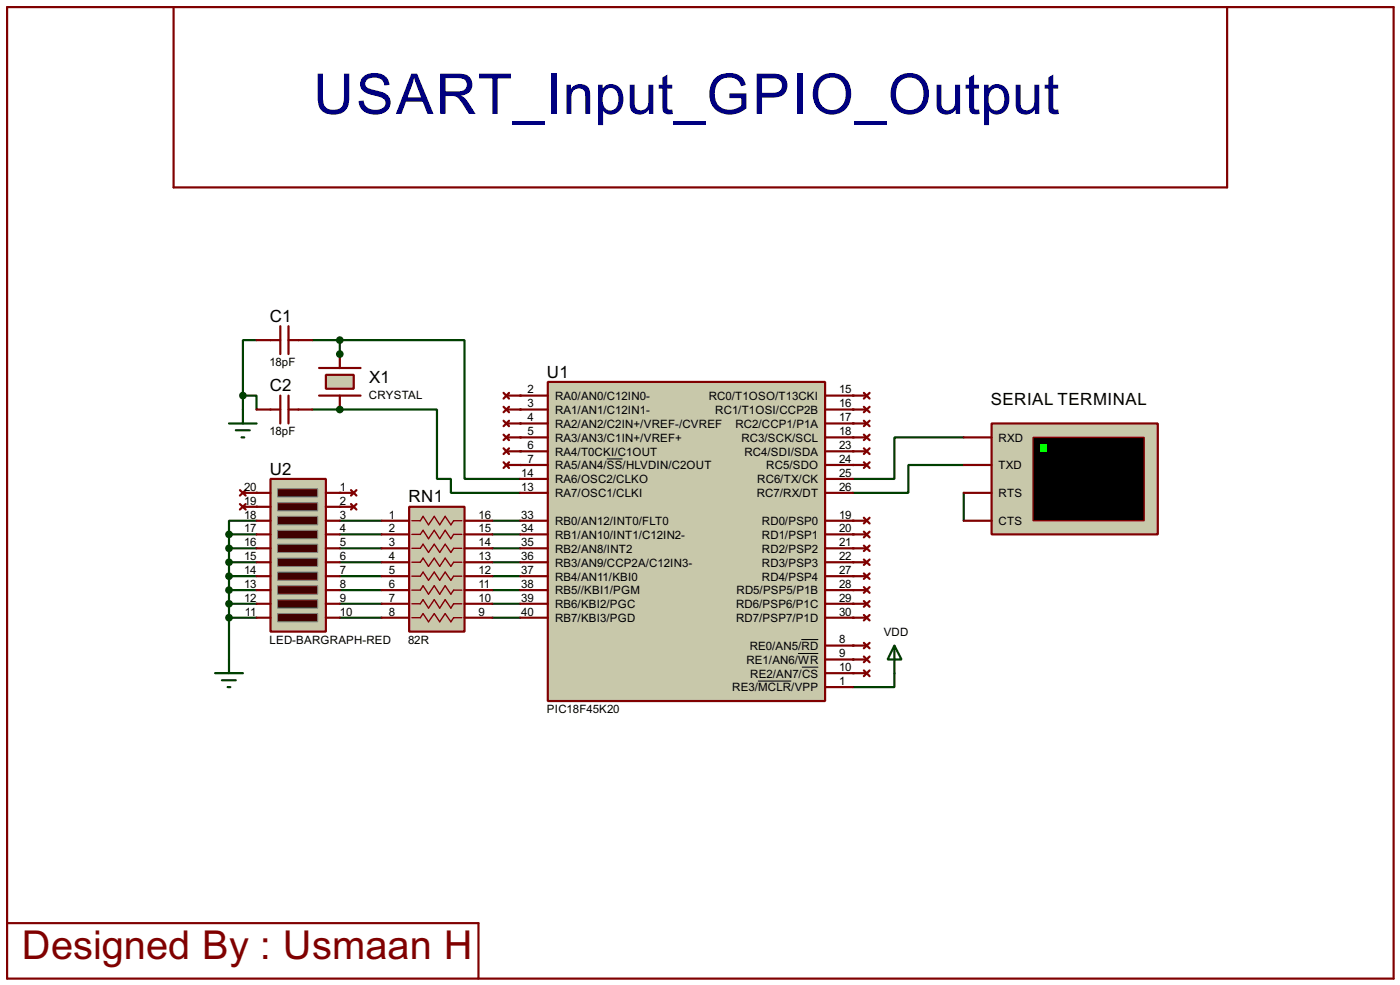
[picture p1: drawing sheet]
<svg xmlns="http://www.w3.org/2000/svg" width="256mm" height="180mm" viewBox="0 0 256 180" stroke-linecap="round" stroke-linejoin="round" font-family="sans-serif">
<path d="M176.6 90.2v5.1" fill="none" stroke="#004000" stroke-width=".4"/>
<g fill="#004000">
<circle cx="62.3" cy="90.2" r=".2"/>
<circle cx="62.3" cy="92.8" r=".2"/>
<circle cx="47" cy="90.2" r=".2"/>
<circle cx="47" cy="92.8" r=".2"/>
<circle cx="62.3" cy="75" r=".2"/>
</g>
<path d="M57.2 75h5.1" fill="none" stroke="#004000" stroke-width=".4"/>
<circle cx="62.3" cy="64.8" r=".2" fill="#004000"/>
<path d="M44.5 72.4h2.5v2.6M44.5 72.4v2.6M47 62.3h-2.5v10.1M57.2 62.3h5.1v2.5" fill="none" stroke="#004000" stroke-width=".4"/>
<g fill="#004000">
<circle cx="95.3" cy="82.6" r=".2"/>
<circle cx="95.3" cy="85.1" r=".2"/>
</g>
<path d="M62.3 62.3h22.8v25.4h10.2M62.3 75h17.8v12.7h2.5v2.5h12.7" fill="none" stroke="#004000" stroke-width=".4"/>
<g fill="#004000">
<circle cx="156.3" cy="72.4" r=".2"/>
<circle cx="156.3" cy="80.1" r=".2"/>
<circle cx="156.3" cy="82.6" r=".2"/>
<circle cx="156.3" cy="85.1" r=".2"/>
</g>
<path d="M176.6 80.1h-12.7v7.6h-7.6M176.6 85.1h-10.2v5.1h-10.1" fill="none" stroke="#004000" stroke-width=".4"/>
<g fill="#004000">
<circle cx="156.3" cy="95.3" r=".2"/>
<circle cx="156.3" cy="97.8" r=".2"/>
<circle cx="156.3" cy="100.4" r=".2"/>
<circle cx="156.3" cy="102.9" r=".2"/>
<circle cx="156.3" cy="105.5" r=".2"/>
<circle cx="156.3" cy="108" r=".2"/>
<circle cx="156.3" cy="110.5" r=".2"/>
<circle cx="156.3" cy="113.1" r=".2"/>
<circle cx="156.3" cy="118.2" r=".2"/>
<circle cx="156.3" cy="120.7" r=".2"/>
<circle cx="156.3" cy="123.2" r=".2"/>
</g>
<path d="M163.9 123.2v2.6h-7.6" fill="none" stroke="#004000" stroke-width=".4"/>
<g fill="#004000">
<circle cx="156.3" cy="75" r=".2"/>
<circle cx="156.3" cy="77.5" r=".2"/>
<circle cx="95.3" cy="72.4" r=".2"/>
<circle cx="95.3" cy="75" r=".2"/>
<circle cx="95.3" cy="77.5" r=".2"/>
<circle cx="95.3" cy="80.1" r=".2"/>
</g>
<g fill="none" stroke="#004000" stroke-width=".4">
<path d="M42 97.8v22.9M42 97.8h5M47 95.3h-5v2.5M62.3 97.8h7.6M62.3 95.3h7.6M90.2 97.8h5.1M90.2 95.3h5.1M42 113.1h5M42 110.5h5M42 108h5M42 105.5h5M42 102.9h5"/>
<path d="M42 100.4h5M62.3 113.1h7.6M62.3 110.5h7.6M62.3 108h7.6M62.3 105.5h7.6M62.3 102.9h7.6M62.3 100.4h7.6M90.2 113.1h5.1M90.2 110.5h5.1M90.2 108h5.1M90.2 105.5h5.1M90.2 102.9h5.1"/>
<path d="M90.2 100.4h5.1M163.9 118.2l1.3 2.5h-2.6zM163.9 118.2v5"/>
</g>
<path d="M1.3 1.3h254v177.8h-254zM31.8 1.3v33h193v-33M1.3 169h86.4v10.1" fill="none" stroke="#800000" stroke-width=".4"/>
<path d="M181.7 77.5h30.4v20.3h-30.4z" fill="#c8c8aa" stroke="#800000" stroke-width=".4"/>
<path d="M189.3 80.1h20.3v15.2h-20.3z" fill="#000" stroke="#800000" stroke-width=".25"/>
<path d="M190.6 81.3h1.2v1.3h-1.2z" fill="#0f0"/>
<g fill="none" stroke="#800000" stroke-width=".4">
<path d="M58.5 67.4h7.6M58.5 72.4h7.6M44 92.3l1 1M44 89.7l1 1M44.5 90.2h2.5M44.5 92.8h2.5M45 92.3l-1 1M45 89.7l-1 1M62.3 90.2h2.5M62.3 92.8h2.5M64.3 92.3l1 1M64.3 89.7l1 1"/>
<path d="M65.3 92.3l-1 1M65.3 89.7l-1 1M176.6 80.1h5.1M176.6 90.2h5.1M176.6 85.1h5.1M176.6 95.3h5.1"/>
</g>
<path d="M39.4 123.2h5.1M40.7 124.5h2.5M41.7 125.8h.5M42 120.7v2.5" fill="none" stroke="#004000" stroke-width=".4"/>
<path d="M59.7 68.6h5.1v2.6h-5.1z" fill="#c8c8aa" stroke="#800000" stroke-width=".4"/>
<g fill="none" stroke="#800000" stroke-width=".4">
<path d="M51.4 59.7v5.1M52.9 59.7v5.1M47 62.3h4.4M47 75h4.4M51.4 72.4v5.1M52.9 72.4v5.1M52.9 62.3h4.3M52.9 75h4.3M62.3 64.8v2.6M62.3 72.4v2.6M92.3 79.6l1 1M92.3 77l1 1"/>
<path d="M92.3 74.5l1 1M92.3 71.9l1 1.1M92.8 75h2.5M92.8 77.5h2.5M92.8 72.4h2.5M93.3 79.6l-1 1M93.3 77l-1 1M93.3 74.5l-1 1M93.3 71.9l-1 1.1M156.3 75h2.5M156.3 77.5h2.5M156.3 72.4h2.5"/>
<path d="M158.3 79.6l1 1M158.3 77l1 1M158.3 74.5l1 1M158.3 71.9l1 1.1M159.3 79.6l-1 1M159.3 77l-1 1M159.3 74.5l-1 1M159.3 71.9l-1 1.1M92.3 84.6l1 1.1M92.3 82.1l1 1M92.8 85.1h2.5M92.8 82.6h2.5"/>
<path d="M92.8 80.1h2.5M93.3 84.6l-1 1.1M93.3 82.1l-1 1M156.3 85.1h2.5M156.3 82.6h2.5M156.3 80.1h2.5M156.3 95.3h2.5M156.3 97.8h2.5M158.3 84.6l1 1.1M158.3 82.1l1 1M158.3 94.8l1 1M158.3 97.3l1 1.1"/>
<path d="M158.3 99.9l1 1M159.3 84.6l-1 1.1M159.3 82.1l-1 1M159.3 94.8l-1 1M159.3 97.3l-1 1.1M159.3 99.9l-1 1M156.3 118.2h2.5M156.3 100.4h2.5M156.3 102.9h2.5M156.3 105.5h2.5M156.3 108h2.5M156.3 110.5h2.5"/>
<path d="M156.3 113.1h2.5M158.3 117.7l1 1M158.3 102.4l1 1M158.3 105l1 1M158.3 107.5l1 1M158.3 110l1 1.1M158.3 112.6l1 1M159.3 117.7l-1 1M159.3 102.4l-1 1M159.3 105l-1 1M159.3 107.5l-1 1M159.3 110l-1 1.1"/>
<path d="M159.3 112.6l-1 1M156.3 123.2h2.5M156.3 120.7h2.5M158.3 122.7l1 1.1M158.3 120.2l1 1M159.3 122.7l-1 1.1M159.3 120.2l-1 1"/>
</g>
<g fill="#004000" stroke="#004000" stroke-width=".4">
<circle cx="62.2" cy="75" r=".5"/>
<circle cx="62.2" cy="64.8" r=".5"/>
<circle cx="44.5" cy="72.4" r=".5"/>
<circle cx="62.2" cy="62.3" r=".5"/>
<circle cx="41.9" cy="113.1" r=".5"/>
<circle cx="41.9" cy="110.5" r=".5"/>
<circle cx="41.9" cy="108" r=".5"/>
<circle cx="41.9" cy="105.5" r=".5"/>
<circle cx="41.9" cy="102.9" r=".5"/>
<circle cx="41.9" cy="100.4" r=".5"/>
<circle cx="41.9" cy="97.8" r=".5"/>
</g>
<path d="M42 77.5h5M43.2 78.8h2.6M44.5 75v2.5M44.3 80.1h.5" fill="none" stroke="#004000" stroke-width=".4"/>
<path d="M75 92.8h10.1v22.8h-10.1z" fill="#c8c8aa" stroke="#800000" stroke-width=".4"/>
<path d="M75.5 95.3h1.5l.5-.8 1 1.6 1.1-1.6 1 1.6 1-1.6 1 1.6 .5-.8h1.5M75.5 97.8h1.5l.5-.7 1 1.5 1.1-1.5 1 1.5 1-1.5 1 1.5 .5-.8h1.5M75.5 100.4h1.5l.5-.8 1 1.5 1.1-1.5 1 1.5 1-1.5 1 1.5 .5-.7h1.5M75.5 102.9h1.5l.5-.7 1 1.5 1.1-1.5 1 1.5 1-1.5 1 1.5 .5-.8h1.5M75.5 105.5h1.5l.5-.8 1 1.5 1.1-1.5 1 1.5 1-1.5 1 1.5 .5-.7h1.5M75.5 108h1.5l.5-.8 1 1.6 1.1-1.6 1 1.6 1-1.6 1 1.6 .5-.8h1.5M75.5 110.5h1.5l.5-.7 1 1.5 1.1-1.5 1 1.5 1-1.5 1 1.5 .5-.8h1.5M75.5 113.1h1.5l.5-.8 1 1.5 1.1-1.5 1 1.5 1-1.5 1 1.5 .5-.7h1.5" fill="none" stroke="#800000" stroke-width=".25"/>
<g fill="none" stroke="#800000" stroke-width=".4">
<path d="M69.9 95.3h5.1M69.9 97.8h5.1M85.1 95.3h5.1M85.1 97.8h5.1M69.9 100.4h5.1M69.9 102.9h5.1M69.9 105.5h5.1M69.9 108h5.1M69.9 110.5h5.1M69.9 113.1h5.1M85.1 100.4h5.1M85.1 102.9h5.1"/>
<path d="M85.1 105.5h5.1M85.1 108h5.1M85.1 110.5h5.1M85.1 113.1h5.1"/>
</g>
<path d="M49.6 87.7h10.1v27.9h-10.1z" fill="#c8c8aa" stroke="#800000" stroke-width=".4"/>
<g fill="#400000" stroke="#808080" stroke-width=".18">
<path d="M50.9 89.5h7.3v1.5h-7.3z"/>
<path d="M50.9 92h7.3v1.5h-7.3z"/>
<path d="M50.9 94.5h7.3v1.6h-7.3z"/>
<path d="M50.9 97.1h7.3v1.5h-7.3z"/>
<path d="M50.9 99.6h7.3v1.5h-7.3z"/>
<path d="M50.9 102.2h7.3v1.5h-7.3z"/>
<path d="M50.9 104.7h7.3v1.5h-7.3z"/>
<path d="M50.9 107.2h7.3v1.6h-7.3z"/>
<path d="M50.9 109.8h7.3v1.5h-7.3z"/>
<path d="M50.9 112.3h7.3v1.5h-7.3z"/>
</g>
<g fill="none" stroke="#800000" stroke-width=".4">
<path d="M47 90.2h2.6M47 92.8h2.6M47 95.3h2.6M47 97.8h2.6M59.7 90.2h2.6M59.7 92.8h2.6M59.7 95.3h2.6M59.7 97.8h2.6M47 100.4h2.6M47 102.9h2.6M47 105.5h2.6M47 108h2.6"/>
<path d="M47 110.5h2.6M47 113.1h2.6M59.7 100.4h2.6M59.7 102.9h2.6M59.7 105.5h2.6M59.7 108h2.6M59.7 110.5h2.6M59.7 113.1h2.6"/>
</g>
<path d="M100.4 69.9h50.8v58.4h-50.8z" fill="#c8c8aa" stroke="#800000" stroke-width=".4"/>
<g fill="none" stroke="#800000" stroke-width=".4">
<path d="M95.3 72.4h5.1M95.3 75h5.1M95.3 77.5h5.1M151.2 72.4h5.1M151.2 75h5.1M151.2 77.5h5.1M95.3 82.6h5.1M95.3 85.1h5.1M95.3 87.7h5.1M95.3 90.2h5.1M95.3 95.3h5.1M95.3 97.8h5.1"/>
<path d="M95.3 80.1h5.1M151.2 82.6h5.1M151.2 85.1h5.1M151.2 87.7h5.1M151.2 90.2h5.1M151.2 95.3h5.1M151.2 97.8h5.1M151.2 80.1h5.1M95.3 100.4h5.1M95.3 102.9h5.1M95.3 105.5h5.1M95.3 108h5.1"/>
<path d="M95.3 110.5h5.1M95.3 113.1h5.1M151.2 100.4h5.1M151.2 102.9h5.1M151.2 105.5h5.1M151.2 108h5.1M151.2 110.5h5.1M151.2 113.1h5.1M151.2 118.2h5.1M151.2 120.7h5.1M151.2 123.2h5.1M151.2 125.8h5.1"/>
</g>
<path d="M111.2 84h2.9M146.2 119.6h3.7M146.8 117.1h3.1M138.9 124.7h6.1M146.9 122.1h3" fill="none" stroke="#000" stroke-width=".18"/>
<text font-size="11.5" fill="#000080" x="57.4" y="20.8">USART_Input_GPIO_Output</text>
<text font-size="8.2" fill="#800000" x="4" y="175.6">Designed By : Usmaan H</text>
<g font-size="3.5">
<text x="49.4" y="58.9">C1</text>
<text x="49.4" y="71.6">C2</text>
<text x="67.6" y="70.1">X1</text>
<text x="100.2" y="69.1">U1</text>
<text x="181.5" y="74.1">SERIAL TERMINAL</text>
<text x="49.4" y="86.9">U2</text>
<text x="74.8" y="92">RN1</text>
</g>
<g font-size="2.4">
<text x="49.4" y="67">18pF</text>
<text x="96.7" y="72">2</text>
<text x="153.7" y="72">15</text>
<text x="67.6" y="73">CRYSTAL</text>
<text x="96.7" y="74.6">3</text>
<text x="96.7" y="77.1">4</text>
<text x="101.7" y="73.2">RA0/AN0/C12IN0-</text>
<text x="101.7" y="75.8">RA1/AN1/C12IN1-</text>
<text x="129.8" y="73.2">RC0/T1OSO/T13CKI</text>
<text x="131" y="75.8">RC1/T1OSI/CCP2B</text>
<text x="153.7" y="74.6">16</text>
<text x="153.7" y="77.1">17</text>
<text x="49.4" y="79.7">18pF</text>
<text x="96.7" y="82.2">6</text>
<text x="96.7" y="79.7">5</text>
<text x="101.7" y="83.4">RA4/T0CKI/C1OUT</text>
<text x="101.7" y="78.3">RA2/AN2/C2IN+/VREF-/CVREF</text>
<text x="101.7" y="80.8">RA3/AN3/C1IN+/VREF+</text>
<text x="134.7" y="78.3">RC2/CCP1/P1A</text>
<text x="135.8" y="80.8">RC3/SCK/SCL</text>
<text x="136.4" y="83.4">RC4/SDI/SDA</text>
<text x="153.7" y="79.7">18</text>
<text x="153.7" y="82.2">23</text>
<text x="182.9" y="80.8">RXD</text>
<text x="44.7" y="89.8">20</text>
<text x="62.3" y="89.8">1</text>
<text x="95.5" y="87.3">14</text>
<text x="95.5" y="89.8">13</text>
<text x="96.7" y="84.7">7</text>
<text x="101.7" y="85.9">RA5/AN4/SS/HLVDIN/C2OUT</text>
<text x="101.7" y="88.5">RA6/OSC2/CLKO</text>
<text x="138.7" y="88.5">RC6/TX/CK</text>
<text x="140.4" y="85.9">RC5/SDO</text>
<text x="153.7" y="84.7">24</text>
<text x="153.7" y="87.3">25</text>
<text x="153.7" y="89.8">26</text>
<text x="182.9" y="85.9">TXD</text>
<text x="44.7" y="92.4">19</text>
<text x="44.7" y="94.9">18</text>
<text x="62.3" y="92.4">2</text>
<text x="62.3" y="94.9">3</text>
<text x="71.3" y="94.9">1</text>
<text x="87.7" y="94.9">16</text>
<text x="95.5" y="94.9">33</text>
<text x="101.7" y="91">RA7/OSC1/CLKI</text>
<text x="138.6" y="91">RC7/RX/DT</text>
<text x="153.7" y="94.9">19</text>
<text x="182.9" y="91">RTS</text>
<text x="44.7" y="97.4">17</text>
<text x="44.7" y="100">16</text>
<text x="62.3" y="97.4">4</text>
<text x="62.3" y="100">5</text>
<text x="71.3" y="97.4">2</text>
<text x="71.3" y="100">3</text>
<text x="87.7" y="97.4">15</text>
<text x="87.7" y="100">14</text>
<text x="95.5" y="97.4">34</text>
<text x="95.5" y="100">35</text>
<text x="101.7" y="96.1">RB0/AN12/INT0/FLT0</text>
<text x="101.7" y="98.6">RB1/AN10/INT1/C12IN2-</text>
<text x="101.7" y="101.2">RB2/AN8/INT2</text>
<text x="139.6" y="96.1">RD0/PSP0</text>
<text x="139.6" y="98.6">RD1/PSP1</text>
<text x="139.6" y="101.2">RD2/PSP2</text>
<text x="153.7" y="97.4">20</text>
<text x="153.7" y="100">21</text>
<text x="182.9" y="96.1">CTS</text>
<text x="44.7" y="102.5">15</text>
<text x="44.7" y="105.1">14</text>
<text x="44.7" y="107.6">13</text>
<text x="62.3" y="102.5">6</text>
<text x="62.3" y="105.1">7</text>
<text x="62.3" y="107.6">8</text>
<text x="71.3" y="102.5">4</text>
<text x="71.3" y="105.1">5</text>
<text x="71.3" y="107.6">6</text>
<text x="87.7" y="102.5">13</text>
<text x="87.7" y="105.1">12</text>
<text x="87.7" y="107.6">11</text>
<text x="95.5" y="102.5">36</text>
<text x="95.5" y="105.1">37</text>
<text x="95.5" y="107.6">38</text>
<text x="101.7" y="103.7">RB3/AN9/CCP2A/C12IN3-</text>
<text x="101.7" y="106.3">RB4/AN11/KBI0</text>
<text x="139.6" y="103.7">RD3/PSP3</text>
<text x="139.6" y="106.3">RD4/PSP4</text>
<text x="153.7" y="102.5">22</text>
<text x="153.7" y="105.1">27</text>
<text x="153.7" y="107.6">28</text>
<text x="44.7" y="110.1">12</text>
<text x="44.9" y="112.7">11</text>
<text x="62.3" y="110.1">9</text>
<text x="62.3" y="112.7">10</text>
<text x="71.3" y="110.1">7</text>
<text x="71.3" y="112.7">8</text>
<text x="87.7" y="110.1">10</text>
<text x="87.7" y="112.7">9</text>
<text x="95.5" y="110.1">39</text>
<text x="95.5" y="112.7">40</text>
<text x="101.7" y="108.8">RB5//KBI1/PGM</text>
<text x="101.7" y="111.3">RB6/KBI2/PGC</text>
<text x="101.7" y="113.9">RB7/KBI3/PGD</text>
<text x="134.8" y="111.3">RD6/PSP6/P1C</text>
<text x="134.8" y="113.9">RD7/PSP7/P1D</text>
<text x="134.9" y="108.8">RD5/PSP5/P1B</text>
<text x="153.7" y="110.1">29</text>
<text x="153.7" y="112.7">30</text>
<text x="49.4" y="117.8">LED-BARGRAPH-RED</text>
<text x="74.8" y="117.8">82R</text>
<text x="137.3" y="119">RE0/AN5/RD</text>
<text x="153.7" y="117.8">8</text>
<text x="161.9" y="116.4">VDD</text>
<text x="136.7" y="121.5">RE1/AN6/WR</text>
<text x="137.4" y="124">RE2/AN7/CS</text>
<text x="153.7" y="120.3">9</text>
<text x="153.7" y="122.8">10</text>
<text x="153.7" y="125.4">1</text>
<text x="100.2" y="130.5">PIC18F45K20</text>
<text x="134.1" y="126.6">RE3/MCLR/VPP</text>
</g>
</svg>
